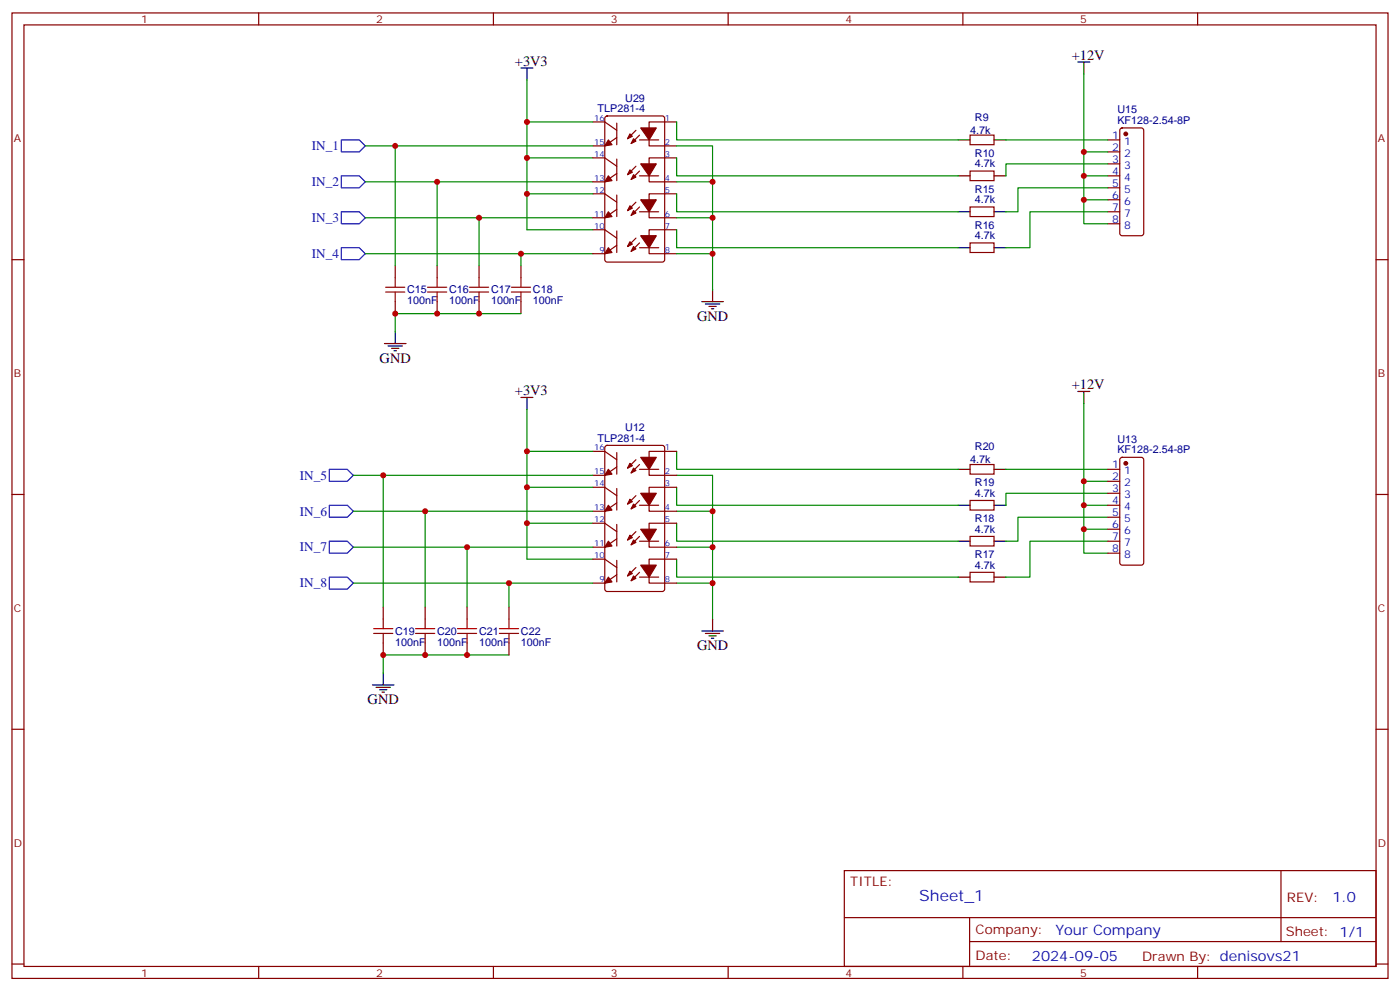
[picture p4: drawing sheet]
<svg xmlns="http://www.w3.org/2000/svg" width="412mm" height="292mm" viewBox="0 0 412 292" stroke-linecap="round" stroke-linejoin="round" font-family="sans-serif">
<g fill="none" stroke="#870000" stroke-width=".35">
<path d="M3.5 3.8h405.4v284.3h-405.4zM7.1 7.3h398.2v277.3h-398.2zM76.2 3.8v3.5M145.3 3.8v3.5M214.5 3.8v3.5M283.6 3.8v3.5M352.8 3.8v3.5M174.6 35.9h3.6l3.5 2.5M178.4 34.4l.5-.3h16.2l.6 .5 .1 41.9-.5 .6-16.4 .1-.7-.5v-41.8zM181.7 36.3v6.3M187.3 38.4l-2.4 2.5M188.4 39.8l-2.5 2.5"/>
<path d="M199.3 35.9h-8.1v7.1h8.1M285.8 39.8h7v2.8h-7zM330.1 37.9l.5-.2h5.6l.5 .2 .2 .5v30.3l-.2 .5-.5 .2h-5.6l-.5-.2-.3-.5v-30.3zM174.6 57.1h3.6l3.5 2.4M174.6 46.5h3.6l3.5 2.5M181.7 46.8v6.4M181.7 57.4v6.4M181.7 51.1l-3.5 2.5h-3.6M181.7 40.5l-3.5 2.5h-3.6M187.3 59.5l-2.4 2.5M187.3 49l-2.4 2.4M188.4 41.2h5.6"/>
<path d="M188.4 51.8h5.6M188.4 50.4l-2.5 2.4M199.3 57.1h-8.1v7h8.1M199.3 46.5h-8.1v7.1h8.1M285.8 50.4h7v2.8h-7zM326.3 41.2h3.5M326.3 44.7h3.5M326.3 48.3h3.5M326.3 51.8h3.5M326.3 55.3h3.5M326.3 58.8h3.5M3.5 76.5h3.6"/>
<path d="M116.4 78.2v3.6M128.8 78.2v3.6M141.1 78.2v3.6M153.5 78.2v3.6M174.6 67.7h3.6l3.5 2.4M181.7 68v6.4M181.7 72.2l-3.5 2.5h-3.6M181.7 61.7l-3.5 2.4h-3.6M187.3 70.1l-2.4 2.5M188.4 62.4h5.6M188.4 73h5.6M188.4 71.5l-2.5 2.5"/>
<path d="M188.4 61l-2.5 2.4M199.3 67.7h-8.1v7h8.1M285.8 61h7v2.8h-7zM285.8 71.5h7v2.9h-7zM326.3 62.4h3.5M326.3 65.9h3.5M405.3 76.5h3.6M116.4 88.8v3.6M128.8 88.8v3.6M141.1 88.8v3.6M153.5 88.8v3.6M174.6 132.9h3.6l3.5 2.5"/>
<path d="M178.4 131.4l.5-.2h16.2l.6 .4 .1 41.9-.5 .6-16.4 .1-.7-.5v-41.8zM181.7 133.3v6.3M181.7 137.5l-3.5 2.5h-3.6M187.3 135.4l-2.4 2.5M188.4 138.2h5.6M188.4 136.8l-2.5 2.5M199.3 132.9h-8.1v7.1h8.1M285.8 136.8h7v2.8h-7zM326.3 138.2h3.5M330.1 134.9l.5-.2h5.6l.5 .2 .2 .5v30.3l-.2 .5-.5 .2h-5.6l-.5-.2-.3-.5v-30.3zM3.5 145.6h3.6M174.6 154.1h3.6l3.5 2.5"/>
<path d="M174.6 143.5h3.6l3.5 2.5M181.7 143.9v6.3M181.7 154.4v6.4M181.7 158.7l-3.5 2.4h-3.6M181.7 148.1l-3.5 2.5h-3.6M187.3 156.6l-2.4 2.4M187.3 146l-2.4 2.4M188.4 159.4h5.6M188.4 158l-2.5 2.4M188.4 148.8h5.6M188.4 147.4l-2.5 2.5M199.3 154.1h-8.1v7h8.1"/>
<path d="M199.3 143.5h-8.1v7.1h8.1M285.8 158h7v2.8h-7zM285.8 147.4h7v2.8h-7zM326.3 159.4h3.5M326.3 148.8h3.5M326.3 141.7h3.5M326.3 145.3h3.5M326.3 152.3h3.5M326.3 155.9h3.5M405.3 145.6h3.6M112.9 178.8v3.5M125.2 178.8v3.5"/>
<path d="M137.6 178.8v3.5M149.9 178.8v3.5M174.6 164.7h3.6l3.5 2.4M181.7 165v6.4M181.7 169.3l-3.5 2.4h-3.6M187.3 167.1l-2.4 2.5M188.4 170h5.6M188.4 168.6l-2.5 2.4M199.3 164.7h-8.1v7h8.1M285.8 168.6h7v2.8h-7zM326.3 162.9h3.5M112.9 189.4v3.5"/>
<path d="M125.2 189.4v3.5M137.6 189.4v3.5M149.9 189.4v3.5M3.5 214.8h3.6M405.3 214.8h3.6M248.7 256.4h156.6v28.2h-156.6zM377.3 256.4v20.9M248.7 270.2h156.5M285.6 277.3h119.6M285.6 270.2v14.2M3.5 283.9h3.6M76.2 284.6v3.5"/>
<path d="M145.3 284.6v3.5M214.5 284.6v3.5M283.6 284.6v3.5M352.8 284.6v3.5M405.3 283.9h3.6"/>
</g>
<g fill="none" stroke="#000" stroke-width=".35">
<path d="M317.5 18.3h3.5M319.3 18.3v3.5M153.5 20h3.5M155.2 20v3.6M282.2 41.2h3.6M282.2 51.8h3.6M292.8 41.2h3.5M292.8 51.8h3.5M282.2 62.4h3.6M282.2 73h3.6M292.8 62.4h3.5M292.8 73h3.5"/>
<path d="M116.4 97.6v3.6M206.7 88.8h6.4M207.8 89.5h4.2M208.8 90.2h2.2M209.5 90.9h.8M209.9 85.3v3.5M113.2 101.2h6.4M114.3 101.9h4.2M115.4 102.6h2.1M116.1 103.3h.7M153.5 117.1h3.5M155.2 117.1v3.5"/>
<path d="M317.5 115.3h3.5M319.3 115.3v3.5M282.2 138.2h3.6M292.8 138.2h3.5M282.2 159.4h3.6M282.2 148.8h3.6M292.8 159.4h3.5M292.8 148.8h3.5M282.2 170h3.6M292.8 170h3.5M112.9 198.2v3.5M206.7 185.8h6.4"/>
<path d="M207.8 186.5h4.2M208.8 187.3h2.2M209.5 188h.8M209.9 182.3v3.5M109.7 201.7h6.4M110.8 202.4h4.2M111.8 203.1h2.1M112.5 203.8h.7"/>
</g>
<g fill="none" stroke="#008700" stroke-width=".35">
<path d="M155.2 23.6v12.3h19.4M155.2 35.9v10.6h19.4M199.3 35.9v5.3h82.9M319.3 21.8v22.9h7M107.6 43h67M107.6 53.6h67M116.4 43v35.2M128.8 53.6v24.6M155.2 46.5v21.2h19.4M155.2 57.1h19.4M199.3 53.6h10.6v10.5M199.3 43h10.6v10.6"/>
<path d="M199.3 46.5v5.3h82.9M199.3 57.1v5.3h82.9M296.3 41.2h30M319.3 44.7v7.1h7M319.3 51.8v7h7M319.3 58.8v7.1h7M326.3 48.3h-30v3.5M326.3 55.3h-26.4v7.1h-3.6M107.6 74.7h67M107.6 64.1h67M141.1 64.1v14.1M153.5 74.7v3.5"/>
<path d="M199.3 74.7h10.6v10.6M199.3 64.1h10.6v10.6M199.3 67.7v5.3h82.9M326.3 62.4h-22.9v10.6h-7.1M153.5 92.4h-37.1v5.2M319.3 118.8v22.9h7M104.1 140h70.5M112.9 140v38.8M155.2 132.9v10.6h19.4M155.2 120.6v12.3h19.4M199.3 132.9v5.3h82.9M199.3 140h10.6v10.6"/>
<path d="M296.3 138.2h30M104.1 150.6h70.5M125.2 150.6v28.2M155.2 143.5v21.2h19.4M155.2 154.1h19.4M199.3 154.1v5.3h82.9M199.3 143.5v5.3h82.9M199.3 150.6h10.6v10.5M319.3 155.9v7h7M319.3 148.8v7.1h7M319.3 141.7v7.1h7M326.3 159.4h-22.9v10.6h-7.1"/>
<path d="M326.3 152.3h-26.4v7.1h-3.6M326.3 145.3h-30v3.5M104.1 161.1h70.5M104.1 171.7h70.5M137.6 161.1v17.7M149.9 171.7v7.1M199.3 164.7v5.3h82.9M199.3 161.1h10.6v10.6M199.3 171.7h10.6v10.6M149.9 192.9h-37v5.3"/>
</g>
<g fill="#870000" stroke="#870000" stroke-width=".35">
<path d="M188.7 69.4h4.6l-2.1 3.6z"/>
<path d="M185.6 71.2l.7 .7-1.4 .7z"/>
<path d="M186.6 72.6l.7 .7-1.4 .7z"/>
<path d="M179.2 73l1.1 1.4-2.1 .3z"/>
<path d="M188.7 58.8h4.6l-2.1 3.6z"/>
<path d="M185.6 60.6l.7 .7-1.4 .7z"/>
<path d="M186.6 62l.7 .7-1.4 .7z"/>
<path d="M179.2 62.4l1.1 1.4-2.1 .3z"/>
<path d="M188.7 48.3h4.6l-2.1 3.5z"/>
<path d="M185.6 50l.7 .7-1.4 .7z"/>
<path d="M186.6 51.4l.7 .7-1.4 .7z"/>
<path d="M179.2 51.8l1.1 1.4-2.1 .4z"/>
<path d="M188.7 37.7h4.6l-2.1 3.5z"/>
<path d="M185.6 39.4l.7 .7-1.4 .8z"/>
<path d="M186.6 40.9l.7 .7-1.4 .7z"/>
<path d="M179.2 41.2l1.1 1.4-2.1 .4z"/>
<path d="M188.7 166.4h4.6l-2.1 3.6z"/>
<path d="M185.6 168.2l.7 .7-1.4 .7z"/>
<path d="M186.6 169.6l.7 .7-1.4 .7z"/>
<path d="M179.2 170l1.1 1.4-2.1 .3z"/>
<path d="M188.7 155.9h4.6l-2.1 3.5z"/>
<path d="M185.6 157.6l.7 .7-1.4 .7z"/>
<path d="M186.6 159l.7 .7-1.4 .7z"/>
<path d="M179.2 159.4l1.1 1.4-2.1 .3z"/>
<path d="M188.7 145.3h4.6l-2.1 3.5z"/>
<path d="M185.6 147l.7 .7-1.4 .7z"/>
<path d="M186.6 148.4l.7 .8-1.4 .7z"/>
<path d="M179.2 148.8l1.1 1.4-2.1 .4z"/>
<path d="M188.7 134.7h4.6l-2.1 3.5z"/>
<path d="M185.6 136.5l.7 .7-1.4 .7z"/>
<path d="M186.6 137.9l.7 .7-1.4 .7z"/>
<path d="M179.2 138.2l1.1 1.4-2.1 .4z"/>
<circle cx="331.6" cy="39.4" r=".53"/>
<circle cx="331.6" cy="136.5" r=".53"/>
</g>
<path d="M100.5 41.2h5.3l1.8 1.8-1.8 1.7h-5.3zM100.5 51.8h5.3l1.8 1.8-1.8 1.7h-5.3zM100.5 62.4h5.3l1.8 1.7-1.8 1.8h-5.3zM100.5 73h5.3l1.8 1.7-1.8 1.8h-5.3zM97 138.2h5.3l1.8 1.8-1.8 1.7h-5.3zM97 159.4h5.3l1.8 1.7-1.8 1.8h-5.3zM97 148.8h5.3l1.8 1.8-1.8 1.7h-5.3zM97 170h5.3l1.8 1.7-1.8 1.8h-5.3z" fill="none" stroke="#00f" stroke-width=".35"/>
<g fill="none" stroke="#a10000" stroke-width=".35">
<path d="M113.6 84.6h5.6M113.6 86h5.6M116.4 81.8v2.8M116.4 86v2.8M125.9 84.6h5.7M125.9 86h5.7M128.8 81.8v2.8M128.8 86v2.8M138.3 84.6h5.6M138.3 86h5.6M141.1 81.8v2.8M141.1 86v2.8"/>
<path d="M150.6 84.6h5.7M150.6 86h5.7M153.5 81.8v2.8M153.5 86v2.8M110.1 185.1h5.6M110.1 186.5h5.6M112.9 182.3v2.8M112.9 186.5v2.9M122.4 185.1h5.7M122.4 186.5h5.7M125.2 182.3v2.8M125.2 186.5v2.9"/>
<path d="M134.8 185.1h5.6M134.8 186.5h5.6M137.6 182.3v2.8M137.6 186.5v2.9M147.1 185.1h5.7M147.1 186.5h5.7M149.9 182.3v2.8M149.9 186.5v2.9"/>
</g>
<g fill="#c00">
<circle cx="155.2" cy="35.9" r=".88"/>
<circle cx="319.3" cy="44.7" r=".88"/>
<circle cx="319.3" cy="51.8" r=".88"/>
<circle cx="319.3" cy="58.8" r=".88"/>
<circle cx="155.2" cy="46.5" r=".88"/>
<circle cx="155.2" cy="57.1" r=".88"/>
<circle cx="209.9" cy="74.7" r=".88"/>
<circle cx="209.9" cy="64.1" r=".88"/>
<circle cx="209.9" cy="53.6" r=".88"/>
<circle cx="209.9" cy="150.6" r=".88"/>
<circle cx="209.9" cy="161.1" r=".88"/>
<circle cx="209.9" cy="171.7" r=".88"/>
<circle cx="155.2" cy="154.1" r=".88"/>
<circle cx="155.2" cy="143.5" r=".88"/>
<circle cx="319.3" cy="155.9" r=".88"/>
<circle cx="319.3" cy="148.8" r=".88"/>
<circle cx="319.3" cy="141.7" r=".88"/>
<circle cx="155.2" cy="132.9" r=".88"/>
<circle cx="153.5" cy="74.7" r=".88"/>
<circle cx="141.1" cy="64.1" r=".88"/>
<circle cx="128.8" cy="53.6" r=".88"/>
<circle cx="116.4" cy="43" r=".88"/>
<circle cx="116.4" cy="92.4" r=".88"/>
<circle cx="128.8" cy="92.4" r=".88"/>
<circle cx="141.1" cy="92.4" r=".88"/>
<circle cx="137.6" cy="192.9" r=".88"/>
<circle cx="125.2" cy="192.9" r=".88"/>
<circle cx="112.9" cy="192.9" r=".88"/>
<circle cx="149.9" cy="171.7" r=".88"/>
<circle cx="137.6" cy="161.1" r=".88"/>
<circle cx="125.2" cy="150.6" r=".88"/>
<circle cx="112.9" cy="140" r=".88"/>
</g>
<text font-size="4.6" fill="#00f" x="270.8" y="265.4">Sheet_1</text>
<g font-size="4.2">
<text x="315.7" y="17.6">+12V</text>
<text x="151.7" y="19.3">+3V3</text>
<text x="205.3" y="94.5">GND</text>
<text x="111.8" y="106.8">GND</text>
<text x="151.7" y="116.3">+3V3</text>
<text x="315.7" y="114.6">+12V</text>
<text x="205.3" y="191.5">GND</text>
<text x="108.3" y="207.4">GND</text>
</g>
<g font-size="4.2" fill="#00f">
<text x="392.5" y="265.7">1.0</text>
<text x="310.9" y="275.2">Your Company</text>
<text x="304" y="283">2024-09-05</text>
</g>
<g font-size="3.9" fill="#00f">
<text x="91.9" y="44.2">IN_1</text>
<text x="91.9" y="54.8">IN_2</text>
<text x="91.9" y="65.4">IN_3</text>
<text x="91.9" y="76">IN_4</text>
<text x="88.4" y="141.2">IN_5</text>
<text x="88.4" y="151.8">IN_6</text>
<text x="88.4" y="162.4">IN_7</text>
<text x="88.4" y="173">IN_8</text>
</g>
<g font-size="3.9" fill="#800">
<text x="250.5" y="261">TITLE:</text>
<text x="379.1" y="265.7">REV:</text>
<text x="287.4" y="275.2">Company:</text>
<text x="378.7" y="275.8">Sheet: 1/1</text>
<text x="287.4" y="282.9">Date:</text>
<text x="336.4" y="282.9">Drawn By: denisovs21</text>
</g>
<g font-size="3.2" fill="#800">
<text x="41.6" y="6.8">1</text>
<text x="110.8" y="6.8">2</text>
<text x="179.9" y="6.8">3</text>
<text x="249.1" y="6.8">4</text>
<text x="318.2" y="6.8">5</text>
<text x="4.1" y="41.9">A</text>
<text x="405.9" y="41.9">A</text>
<text x="4.1" y="111.1">B</text>
<text x="405.9" y="111.1">B</text>
<text x="4.1" y="180.2">C</text>
<text x="405.9" y="180.2">C</text>
<text x="4.1" y="249.3">D</text>
<text x="405.9" y="249.3">D</text>
<text x="41.6" y="287.6">1</text>
<text x="110.8" y="287.6">2</text>
<text x="179.9" y="287.6">3</text>
<text x="249.1" y="287.6">4</text>
<text x="318.2" y="287.6">5</text>
</g>
<g font-size="3.2" fill="#000080">
<text x="184.2" y="29.9">U29</text>
<text x="176.1" y="33.1">TLP281-4</text>
<text x="287.2" y="35.6">R9</text>
<text x="329.2" y="33.3">U15</text>
<text x="285.8" y="39.4">4.7k</text>
<text x="329.2" y="36.5">KF128-2.54-8P</text>
<text x="287.2" y="46.2">R10</text>
<text x="287.2" y="49.3">4.7k</text>
<text x="287.2" y="59.9">4.7k</text>
<text x="287.2" y="56.8">R15</text>
<text x="287.2" y="70.5">4.7k</text>
<text x="287.2" y="67.3">R16</text>
<text x="119.9" y="89.6">100nF</text>
<text x="119.9" y="86.4">C15</text>
<text x="132.3" y="89.6">100nF</text>
<text x="132.3" y="86.4">C16</text>
<text x="144.6" y="89.6">100nF</text>
<text x="144.6" y="86.4">C17</text>
<text x="157" y="89.6">100nF</text>
<text x="157" y="86.4">C18</text>
<text x="176.1" y="130.1">TLP281-4</text>
<text x="184.2" y="126.9">U12</text>
<text x="329.2" y="130.3">U13</text>
<text x="285.8" y="136.5">4.7k</text>
<text x="287.2" y="132.6">R20</text>
<text x="329.2" y="133.5">KF128-2.54-8P</text>
<text x="287.2" y="143.2">R19</text>
<text x="287.2" y="146.3">4.7k</text>
<text x="287.2" y="153.8">R18</text>
<text x="287.2" y="156.9">4.7k</text>
<text x="287.2" y="167.5">4.7k</text>
<text x="287.2" y="164.4">R17</text>
<text x="116.4" y="190.1">100nF</text>
<text x="116.4" y="187">C19</text>
<text x="128.8" y="190.1">100nF</text>
<text x="128.8" y="187">C20</text>
<text x="141.1" y="190.1">100nF</text>
<text x="141.1" y="187">C21</text>
<text x="153.5" y="190.1">100nF</text>
<text x="153.5" y="187">C22</text>
</g>
<g font-size="3.2" fill="#00f">
<text x="327.7" y="40.9">1</text>
<text x="327.7" y="44.4">2</text>
<text x="327.7" y="47.9">3</text>
<text x="331.2" y="42.6">1</text>
<text x="331.2" y="46.1">2</text>
<text x="327.7" y="51.4">4</text>
<text x="331.2" y="49.7">3</text>
<text x="331.2" y="53.2">4</text>
<text x="327.7" y="55">5</text>
<text x="327.7" y="58.5">6</text>
<text x="331.2" y="56.7">5</text>
<text x="327.7" y="62">7</text>
<text x="327.7" y="65.5">8</text>
<text x="331.2" y="60.3">6</text>
<text x="331.2" y="63.8">7</text>
<text x="331.2" y="67.3">8</text>
<text x="327.7" y="137.9">1</text>
<text x="327.7" y="141.4">2</text>
<text x="331.2" y="139.6">1</text>
<text x="331.2" y="143.2">2</text>
<text x="327.7" y="144.9">3</text>
<text x="327.7" y="148.4">4</text>
<text x="331.2" y="146.7">3</text>
<text x="327.7" y="152">5</text>
<text x="327.7" y="155.5">6</text>
<text x="331.2" y="150.2">4</text>
<text x="331.2" y="153.7">5</text>
<text x="327.7" y="159">7</text>
<text x="331.2" y="157.3">6</text>
<text x="331.2" y="160.8">7</text>
<text x="327.7" y="162.6">8</text>
<text x="331.2" y="164.3">8</text>
</g>
<g font-size="2.5" fill="#00f">
<text x="175" y="35.6">16</text>
<text x="195.8" y="35.6">1</text>
<text x="175" y="46.1">14</text>
<text x="175" y="42.6">15</text>
<text x="195.8" y="46.1">3</text>
<text x="195.8" y="42.6">2</text>
<text x="175" y="53.2">13</text>
<text x="195.8" y="53.2">4</text>
<text x="175" y="56.7">12</text>
<text x="195.8" y="56.7">5</text>
<text x="175" y="63.8">11</text>
<text x="195.8" y="63.8">6</text>
<text x="175" y="67.3">10</text>
<text x="195.8" y="67.3">7</text>
<text x="176.6" y="74.4">9</text>
<text x="195.8" y="74.4">8</text>
<text x="175" y="132.6">16</text>
<text x="195.8" y="132.6">1</text>
<text x="175" y="143.2">14</text>
<text x="175" y="139.6">15</text>
<text x="195.8" y="143.2">3</text>
<text x="195.8" y="139.6">2</text>
<text x="175" y="153.7">12</text>
<text x="175" y="150.2">13</text>
<text x="195.8" y="153.7">5</text>
<text x="195.8" y="150.2">4</text>
<text x="175" y="160.8">11</text>
<text x="195.8" y="160.8">6</text>
<text x="175" y="164.3">10</text>
<text x="195.8" y="164.3">7</text>
<text x="176.6" y="171.4">9</text>
<text x="195.8" y="171.4">8</text>
</g>
</svg>
